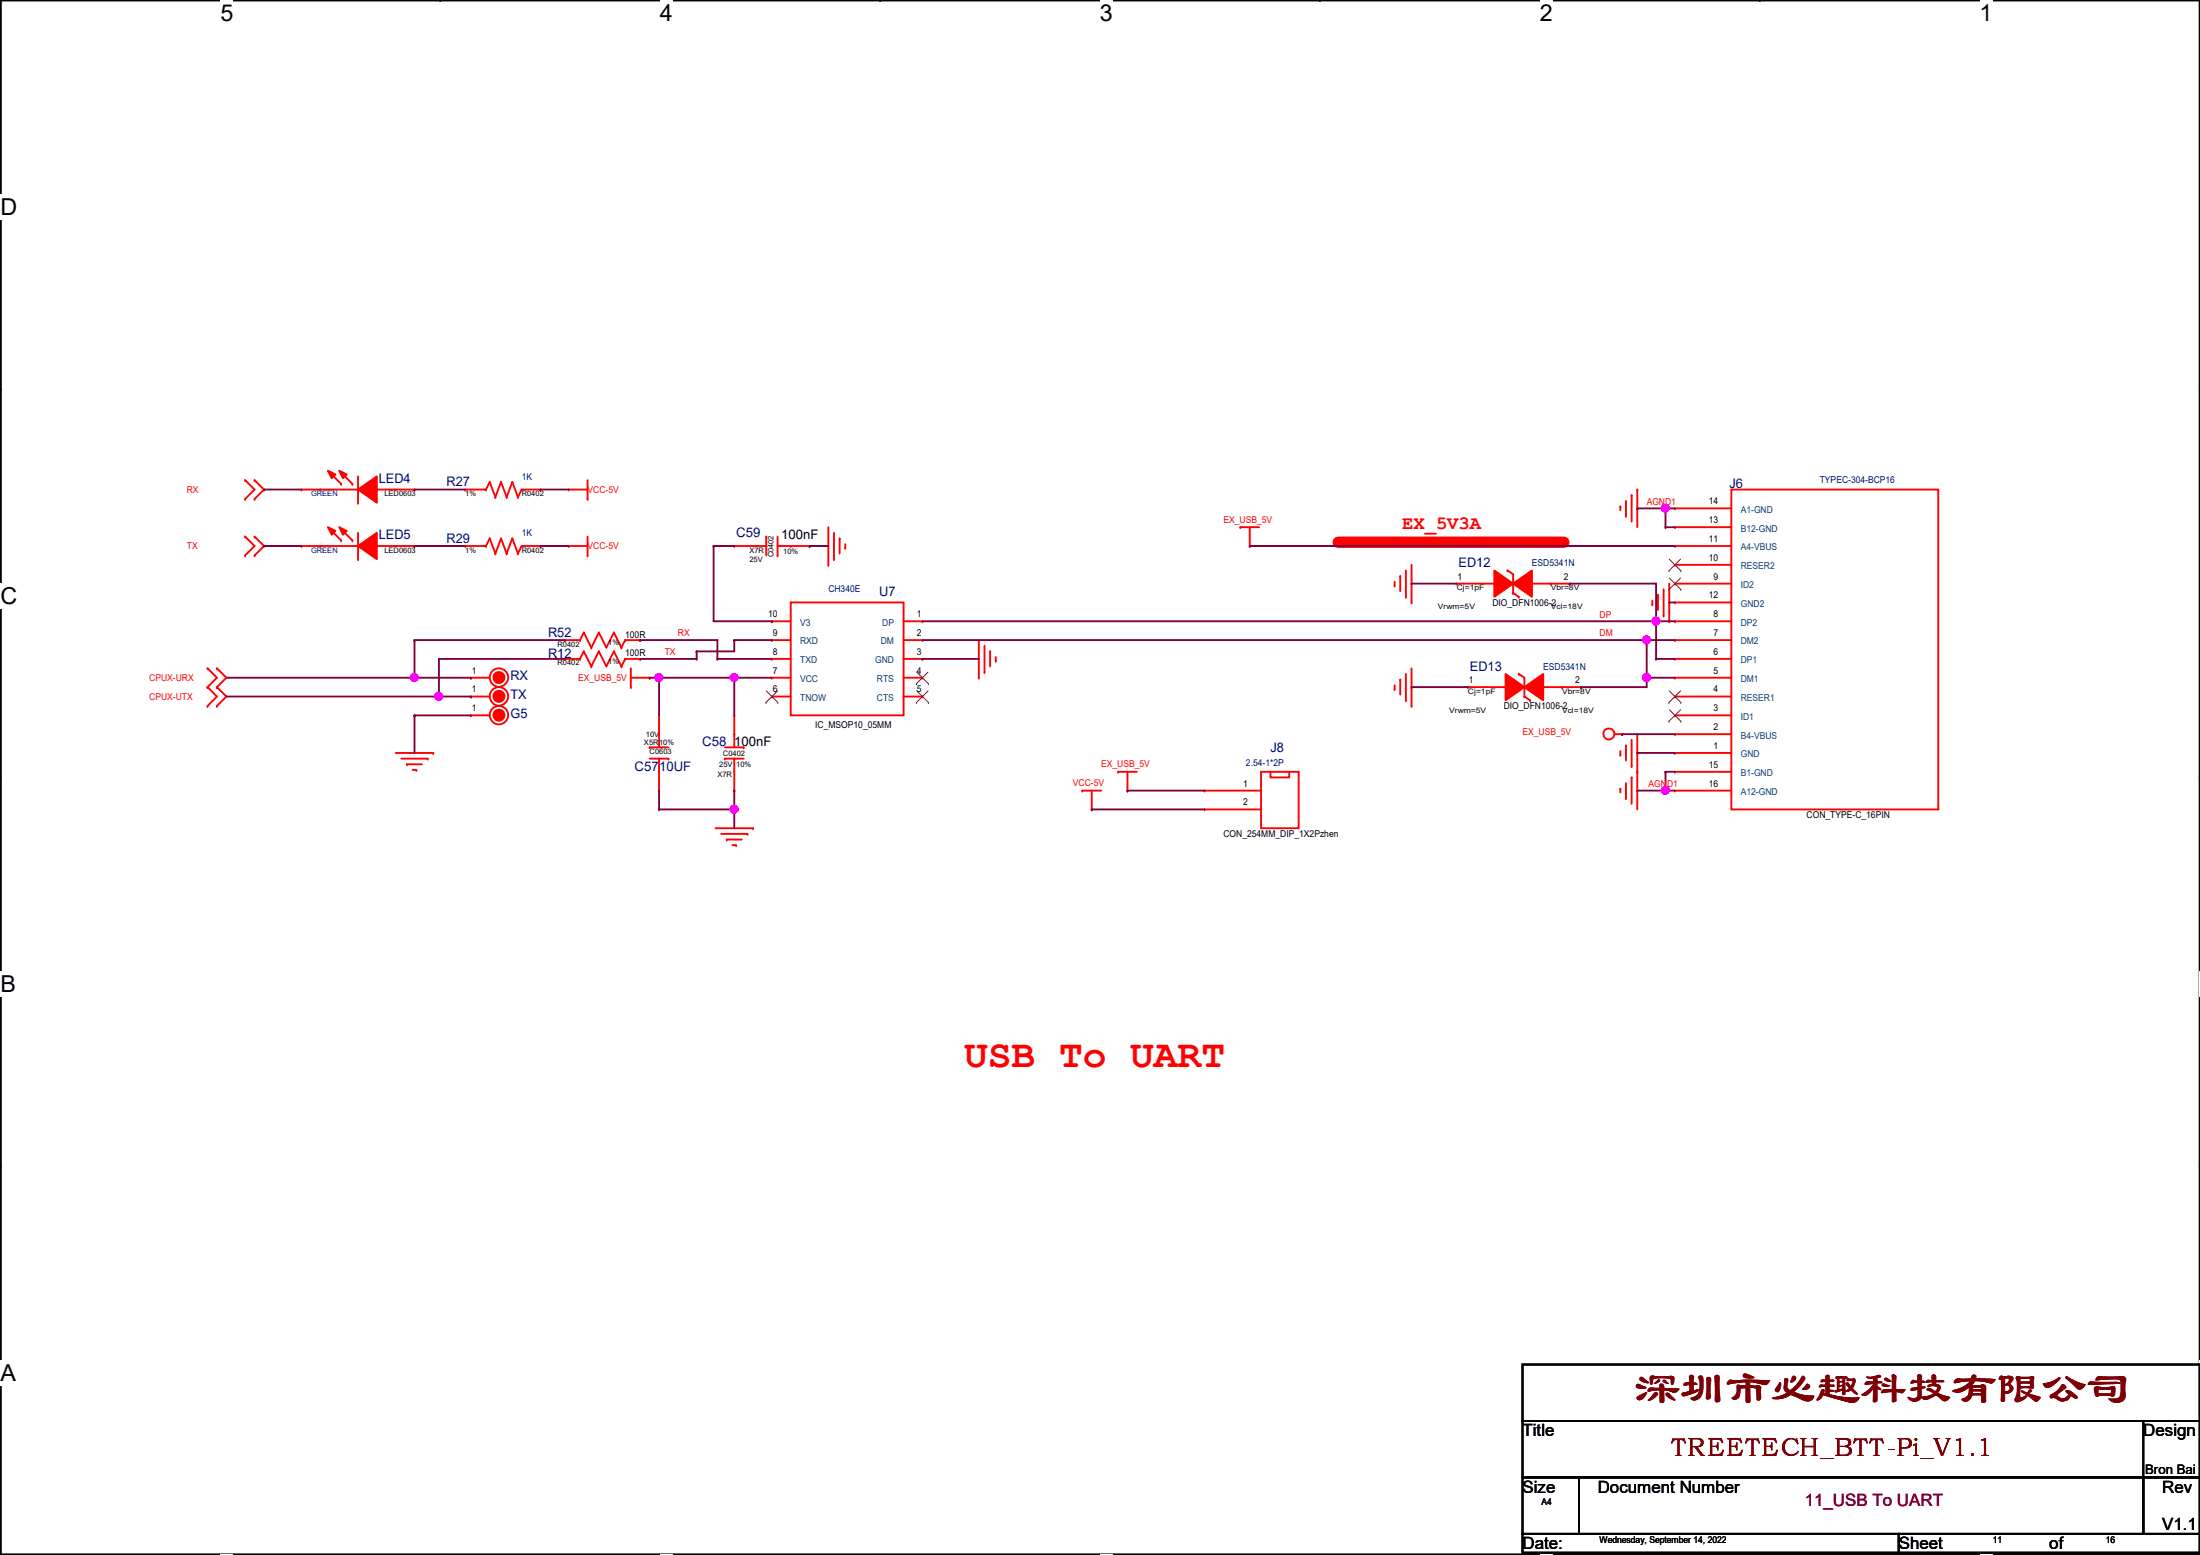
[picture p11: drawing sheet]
<svg xmlns="http://www.w3.org/2000/svg" width="297mm" height="210mm" viewBox="0 0 297 210" stroke-linecap="round" stroke-linejoin="round" font-family="sans-serif">
<path d="M.1 0h296.9v209.8h-296.9z" fill="none" stroke="#000" stroke-width=".25"/>
<g fill="#fff">
<path d="M29.8 0h1.7v3.5h-1.7z"/>
<path d="M29.8 209.8h1.7v.1h-1.7z"/>
</g>
<path d="M59.4 0h.1M59.4 209.8h.1" fill="none" stroke="#000" stroke-width=".25"/>
<g fill="#fff">
<path d="M89.1 0h1.7v3.5h-1.7z"/>
<path d="M89.1 209.8h1.7v.1h-1.7z"/>
</g>
<path d="M118.8 0h.1M118.8 209.8h.1" fill="none" stroke="#000" stroke-width=".25"/>
<g fill="#fff">
<path d="M148.5 0h1.7v3.5h-1.7z"/>
<path d="M148.5 209.8h1.7v.1h-1.7z"/>
</g>
<path d="M178.2 0h.1M178.2 209.8h.1" fill="none" stroke="#000" stroke-width=".25"/>
<g fill="#fff">
<path d="M207.9 0h1.7v3.5h-1.7z"/>
<path d="M207.9 209.8h1.7v.1h-1.7z"/>
</g>
<path d="M237.6 0h.1M237.6 209.8h.1" fill="none" stroke="#000" stroke-width=".25"/>
<g fill="#fff">
<path d="M267.3 0h1.7v3.5h-1.7z"/>
<path d="M267.3 209.8h1.7v.1h-1.7z"/>
<path d="M.1 26.2h2.2v3.5h-2.2z"/>
<path d="M297 26.2h.1v3.5h-.1z"/>
<path d="M.1 78.7h2.2v3.5h-2.2z"/>
<path d="M297 78.7h.1v3.5h-.1z"/>
</g>
<path d="M.1 52.5h.1M297 52.5h.1" fill="none" stroke="#000" stroke-width=".25"/>
<g fill="#fff">
<path d="M.1 131.1h2.1v3.5h-2.1z"/>
<path d="M297 131.1h.1v3.5h-.1z"/>
</g>
<path d="M.1 104.9h.1M297 104.9h.1" fill="none" stroke="#000" stroke-width=".25"/>
<g fill="#fff">
<path d="M.1 183.6h2.1v3.5h-2.1z"/>
<path d="M297 183.6h.1v3.5h-.1z"/>
</g>
<path d="M.1 157.4h.1M297 157.4h.1M205.6 184.2h91.4v7.6h-91.4zM205.6 191.8h91.4v7.6h-91.4zM205.6 199.4h7.6v7.7h-7.6zM213.2 199.4h76.2v7.7h-76.2zM289.4 199.4h7.6v7.7h-7.6zM289.4 191.8h.1M289.4 191.8v7.6M205.6 207.1h50.8v2.5h-50.8zM256.4 207.1h40.6v2.5h-40.6z" fill="none" stroke="#000" stroke-width=".25"/>
<path d="M180.7 73.2h30.5" fill="none" stroke="#f00" stroke-width="1.5"/>
<g fill="none" stroke="#f00" stroke-width=".25">
<path d="M33.1 64.8h.1M33.1 67.4h.1M33.1 72.4h.1M33.1 75h.1M33.1 64.8l1.3 1.3-1.3 1.3M33.1 72.4l1.3 1.3-1.3 1.3M34.4 67.4h.1M34.4 64.8h.1M34.4 75h.1M34.4 72.4h.1M34.4 64.8l1.2 1.3-1.2 1.3M34.4 72.4l1.2 1.3-1.2 1.3"/>
<path d="M48.3 67.9h.1M48.3 64.3v3.6M76.8 66.1h.1M76.8 73.7h.1M76.8 66.1h2.5M76.8 73.7h2.5M79.3 67.4h.1M79.3 75h.1M79.3 64.8v2.6M79.3 72.4v2.6M111.8 76.2h.1M111.8 71.2v5"/>
<path d="M112.6 75.5h.1M112.6 71.9v3.6M113.4 72.7h.1M113.4 72.7v2M114.1 74h.1M114.1 73.4v.6M167.5 71.2h.1M167.5 71.2h2.5M168.7 73.7h.1M168.7 71.2v2.5M188.3 79h.1M188.3 78.5v.5"/>
<path d="M189.1 77.8h.1M189.1 77.8v2M189.8 77v3.6M190.6 76.2v5.1M218.8 68.4h.1M218.8 68.4v.5M219.5 69.6h.1M219.5 67.6v2M220.3 66.8h.1M220.3 66.8v3.6M221.1 66.1h.1M221.1 66.1v5.1"/>
<path d="M224.6 79.5v3.6M225.4 78.8v5.1M28 90.2h.1M28 92.8h.1M28 95.3h.1M28 90.2l1.3 1.3-1.3 1.3M28 92.8l1.3 1.2-1.3 1.3M29.3 92.8h.1M29.3 90.2h.1M29.3 95.3h.1M29.3 90.2l1.3 1.3-1.3 1.3M29.3 92.8l1.3 1.2-1.3 1.3"/>
<path d="M85.2 92.8h.1M85.2 91.5h2.5M85.2 90.2v2.6M87.7 91.5h.1M132.2 91.5h.1M132.2 86.4v5.1M132.9 90.7h.1M132.9 87.2v3.5M133.7 87.9h.1M133.7 87.9v2.1M134.4 89.2h.1M134.4 88.7v.5"/>
<path d="M188.3 93h.1M188.3 92.5v.5M189.1 91.7h.1M189.1 91.7v2.1M189.8 80.6h.1M189.8 94.5h.1M189.8 91v3.5M190.6 81.3h.1M190.6 95.3h.1M190.6 90.2v5.1M218 99.1h1M219 99.1h.1"/>
<path d="M220.3 99.9v3.5M221.1 99.1v10.2M223.1 81.6h.1M223.1 81.1v.5M223.9 80.3h.1M223.9 80.3v2M224.6 83.1h.1M225.4 83.9h.1M53.4 101.6h5.1M54.2 102.4h3.5M54.9 103.2h.1M54.9 103.2h2.1"/>
<path d="M55.7 103.9h.5M56.2 103.9h.1M57.7 102.4h.1M58.5 101.6h.1M96.6 111.8h5.1M97.4 112.6h3.5M98.1 113.3h.1M98.1 113.3h2.1M98.9 114.1h.5M99.4 114.1h.1M100.9 112.6h.1M101.7 111.8h.1"/>
<path d="M146.1 106.7h.1M146.1 106.7h2.6M147.4 109.3h.1M147.4 106.7v2.6M151 104.2h.1M151 104.2h2.5M152.2 106.7h.1M152.2 104.2v2.5M218.8 101.9h.1M218.8 106.5h.1M218.8 101.4v.5M218.8 106.5v.5"/>
<path d="M219.5 100.6h.1M219.5 107.7h.1M219.5 100.6v2.1M219.5 105.7v2M220.3 103.4h.1M220.3 104.9h.1M220.3 104.9v3.6M221.1 104.2h.1"/>
<circle cx="217.2" cy="99.1" r=".75"/>
</g>
<path d="M45.8 63.5l1 .6-.5 .5z" fill-rule="evenodd" fill="#f00"/>
<path d="M45.8 63.5l1 .6-.5 .5zM46.1 63.8l1.5 1.5M47.6 65.3h.1M50.9 66.1h.1M50.9 66.1h2.5" fill="none" stroke="#f00" stroke-width=".25"/>
<path d="M48.3 66.1l2.6-1.8v3.6z" fill-rule="evenodd" fill="#f00"/>
<path d="M43.3 66.1h.1M43.3 66.1h5M44.5 63.8l1.6 1.5M46.1 65.3h.1M48.3 66.1l2.6-1.8v3.6z" fill="none" stroke="#f00" stroke-width=".25"/>
<path d="M44.3 63.5l1 .6-.5 .5z" fill-rule="evenodd" fill="#f00"/>
<g fill="none" stroke="#f00" stroke-width=".25">
<path d="M40.7 66.1h.1M40.7 66.1h2.6M44.3 63.5l1 .6-.5 .5zM53.4 66.1h2.6M56 66.1h.1M62.8 66.1h.1M62.8 66.1h2.8M65.6 66.1h.1M66.1 65.1h.1M66.1 65.1l-.5 1M66.1 65.1l.8 2M66.9 67.1h.1"/>
<path d="M67.6 65.1h.1M67.6 65.1l-.7 2M67.6 65.1l.8 2M68.4 67.1h.1M69.2 65.1h.1M69.2 65.1l-.8 2M69.2 65.1l.7 2M69.9 67.1h.1M70.4 66.1h.1M70.4 66.1h2.6M70.4 66.1l-.5 1M73 66.1h.1"/>
<path d="M99.1 73.7h.1M99.1 73.7h4.4M103.5 73.7h.1M103.5 72.4h.1M103.5 72.4v2.6M105 75h.1M105 73.7h4.3M105 72.4v2.6M106.8 73.7h.1M109.3 73.7h.1"/>
<circle cx="67.4" cy="91.5" r="1.25"/>
</g>
<circle cx="67.4" cy="91.5" r=".75" fill="#f00"/>
<g fill="none" stroke="#f00" stroke-width=".25">
<path d="M63.6 91.5h.1M63.6 91.5h2.5M76.3 86.4h.1M76.3 88.9h.1M76.3 86.4h2M76.3 88.9h2M78.3 86.4h.1M78.3 88.9h.1M78.8 85.4h.1M78.8 87.9h.1M78.8 85.4l-.5 1M78.8 85.4l1 2"/>
<path d="M78.8 87.9l-.5 1M78.8 87.9l1 2.1M79.8 87.4h.1M79.8 90h.1M80.9 85.4h.1M80.9 87.9h.1M80.9 85.4l-1.1 2M80.9 85.4l1 2 1-2M80.9 87.9l-1.1 2.1M80.9 87.9l1 2.1 1-2.1M82.9 85.4h.1M82.9 87.9h.1"/>
<path d="M82.9 85.4l1 2M82.9 87.9l1 2.1M83.9 87.4h.1M83.9 90h.1M84.4 86.4h.1M84.4 88.9h.1M84.4 86.4h2M84.4 86.4l-.5 1M84.4 88.9h2M84.4 88.9l-.5 1.1M86.4 86.4h.1M86.4 88.9h.1"/>
<path d="M89 99.1h.1M89 96.6h.1M89 96.6v4.3M200.7 92.8h2.6M203.3 92.8h.1M205.8 94h.1M205.8 91.5v2.5M208.4 92.8h2.5M210.9 92.8h.1M87.7 100.9h.1M87.7 102.4h2.6M87.7 100.9h2.6"/>
<path d="M89 102.4h.1M89 106.7h.1M89 102.4v4.3M90.3 102.4h.1"/>
<circle cx="67.4" cy="91.5" r=".75"/>
</g>
<path d="M203.3 91l2.5 1.8-2.5 1.7z" fill-rule="evenodd" fill="#f00"/>
<path d="M203.3 91l2.5 1.8-2.5 1.7zM205.1 91h.1M205.1 91l.7 .5M205.8 94l.8 .5M206.6 94.5h.1" fill="none" stroke="#f00" stroke-width=".25"/>
<path d="M205.8 92.8l2.6-1.8v3.5z" fill-rule="evenodd" fill="#f00"/>
<g fill="none" stroke="#f00" stroke-width=".25">
<path d="M198.2 92.8h.1M198.2 92.8h2.5M205.8 92.8l2.6-1.8v3.5zM210.9 92.8h2.5M213.4 92.8h.1"/>
<circle cx="67.4" cy="94" r="1.25"/>
</g>
<circle cx="67.4" cy="94" r=".75" fill="#f00"/>
<g fill="none" stroke="#f00" stroke-width=".25">
<path d="M48.3 75.5h.1M48.3 71.9v3.6M226.1 73.7h.1M226.1 76.2h.1M226.1 78.8h.1M226.1 71.2h.1M226.1 68.6h.1M226.1 73.7h7.7M226.1 76.2h7.7M226.1 78.8h7.7M226.1 71.2h7.7M226.1 68.6h7.7"/>
<path d="M233.8 66.1h27.9v43.2h-27.9zM63.6 94h.1M63.6 94h2.5M226.1 81.3h.1M226.1 83.9h.1M226.1 86.4h.1M226.1 88.9h.1M226.1 91.5h.1M226.1 94h.1M226.1 96.6h.1M226.1 99.1h.1M226.1 94h7.7"/>
<path d="M226.1 81.3h7.7M226.1 83.9h7.7M226.1 86.4h7.7M226.1 88.9h7.7M226.1 91.5h7.7M226.1 96.6h7.7M226.1 99.1h7.7M226.1 101.6h.1M226.1 104.2h.1M226.1 106.7h.1M226.1 101.6h7.7M226.1 104.2h7.7"/>
<path d="M226.1 106.7h7.7"/>
<circle cx="67.4" cy="94" r=".75"/>
</g>
<g fill="none" stroke="#7f3f00" stroke-width=".14">
<path d="M225.3 77h.1M225.3 79.6h.1M225.4 75.5l1.5 1.5M225.4 78l1.5 1.6M226.9 75.5l-1.6 1.5M226.9 78l-1.6 1.6M226.9 77h.1M226.9 79.6h.1M225.3 94.8h.1M225.3 97.4h.1M225.4 93.3l1.5 1.5M225.4 95.8l1.5 1.6"/>
<path d="M226.9 93.3l-1.6 1.5M226.9 95.8l-1.6 1.6M226.9 94.8h.1M226.9 97.4h.1"/>
</g>
<path d="M45.8 71.2l1 .5-.5 .5z" fill-rule="evenodd" fill="#f00"/>
<path d="M45.8 71.2l1 .5-.5 .5zM46.1 71.4l1.5 1.5M47.6 72.9h.1M50.9 73.7h.1M50.9 73.7h2.5" fill="none" stroke="#f00" stroke-width=".25"/>
<path d="M48.3 73.7l2.6-1.8v3.6z" fill-rule="evenodd" fill="#f00"/>
<path d="M43.3 73.7h.1M43.3 73.7h5M44.5 71.4l1.6 1.5M46.1 72.9h.1M48.3 73.7l2.6-1.8v3.6z" fill="none" stroke="#f00" stroke-width=".25"/>
<path d="M44.3 71.2l1 .5-.5 .5z" fill-rule="evenodd" fill="#f00"/>
<path d="M40.7 73.7h.1M40.7 73.7h2.6M44.3 71.2l1 .5-.5 .5zM53.4 73.7h2.6M56 73.7h.1M199.2 78.8h2.6M201.8 78.8h.1M204.3 77.5v2.6M206.8 78.8h2.6M209.4 78.8h.1M204.3 80.1h.1" fill="none" stroke="#f00" stroke-width=".25"/>
<path d="M201.8 77l2.5 1.8-2.5 1.8z" fill-rule="evenodd" fill="#f00"/>
<path d="M201.8 77l2.5 1.8-2.5 1.8zM203.5 77h.1M203.5 77l.8 .5M204.3 80.1l.8 .5M205.1 80.6h.1" fill="none" stroke="#f00" stroke-width=".25"/>
<path d="M204.3 78.8l2.5-1.8v3.6z" fill-rule="evenodd" fill="#f00"/>
<g fill="none" stroke="#f00" stroke-width=".25">
<path d="M62.8 73.7h.1M62.8 73.7h2.8M65.6 73.7h.1M66.1 72.7h.1M66.1 72.7l-.5 1M66.1 72.7l.8 2M66.9 74.7h.1M67.6 72.7h.1M67.6 72.7l-.7 2M67.6 72.7l.8 2M68.4 74.7h.1M69.2 72.7h.1"/>
<path d="M69.2 72.7l-.8 2M69.2 72.7l.7 2M69.9 74.7h.1M70.4 73.7h.1M70.4 73.7l-.5 1M70.4 73.7h2.6M73 73.7h.1M196.7 78.8h.1M196.7 78.8h2.5M204.3 78.8l2.5-1.8v3.6zM209.4 78.8h2.5M211.9 78.8h.1"/>
<path d="M99.1 99.1h.1M99.1 96.6h.1M99.1 96.6v4.3M104.2 94h.1M104.2 91.5h.1M104.2 88.9h.1M104.2 86.4h.1M104.2 83.9h.1M104.2 83.9h2.6M104.2 86.4h2.6M104.2 88.9h2.6M104.2 91.5h2.6"/>
<path d="M104.2 94h2.6M106.8 81.3h15.2v15.3h-15.2zM122 83.9h2.5M122 86.4h2.5M122 88.9h2.5M122 91.5h2.5M122 94h2.5M124.5 83.9h.1M124.5 86.4h.1M124.5 88.9h.1M124.5 91.5h.1M124.5 94h.1"/>
<path d="M97.9 102.4h.1M97.9 102.4h2.5M97.9 100.9h2.5M99.1 102.4h.1M99.1 106.7h.1M99.1 102.4v4.3M100.4 100.9h.1M162.6 106.7h.1M162.6 109.3h.1M162.6 106.7h7.7M162.6 109.3h7.7M170.3 104.2h5v7.6h-5z"/>
<path d="M171.5 104.2v.7h2.6v-.7"/>
<circle cx="67.4" cy="96.5" r="1.25"/>
</g>
<path d="M103.4 94.8h.1M103.5 93.3l1.5 1.5M105 93.3l-1.6 1.5M105 94.8h.1M123.7 92.3h.1M123.7 94.8h.1M123.8 90.7l1.5 1.6M123.8 93.3l1.5 1.5M125.3 90.7l-1.6 1.6M125.3 93.3l-1.6 1.5M125.3 92.3h.1M125.3 94.8h.1" fill="none" stroke="#7f3f00" stroke-width=".14"/>
<circle cx="67.4" cy="96.5" r=".75" fill="#f00"/>
<g fill="none" stroke="#f00" stroke-width=".25">
<path d="M63.6 96.6h.1M63.6 96.6h2.5"/>
<circle cx="67.4" cy="96.5" r=".75"/>
</g>
<path d="M124.5 86.4h97.8M222.3 86.4h.1" fill="none" stroke="#7f003f" stroke-width=".25"/>
<circle cx="222.3" cy="86.4" r=".49" fill="#f0f"/>
<circle cx="222.3" cy="86.4" r=".49" fill="none" stroke="#f0f" stroke-width=".25"/>
<g fill="none" stroke="#7f003f" stroke-width=".25">
<path d="M96.3 73.7h.1M96.3 73.7v10.2h7.9M96.3 73.7h2.8M109.3 73.7h.1M109.3 73.7h2.5M190.6 78.8h.1M190.6 78.8h6.1M211.9 78.8h.1M211.9 78.8h11.7M223.6 78.8h.1M223.6 78.8v10.1M224.9 68.6h.1"/>
<path d="M224.9 71.2h.1M224.9 68.6v2.6M224.9 68.6h1.2M224.9 71.2h1.2M104.2 83.9h.1M124.5 88.9h.1M124.5 88.9h7.7M190.6 92.8h.1M190.6 92.8h7.6M213.4 92.8h.1M222.3 86.4h.1M222.3 91.5h.1"/>
<path d="M222.3 86.4v6.4h-8.9M223.6 83.9h.1M225.4 81.3h.1M225.4 81.3h.7M224.9 104.2h.1M224.9 104.2v2.5"/>
</g>
<circle cx="224.8" cy="106.7" r=".49" fill="#f0f"/>
<circle cx="224.8" cy="106.7" r=".49" fill="none" stroke="#f0f" stroke-width=".25"/>
<path d="M222.3 86.4h.1M222.3 91.5h.1M222.3 86.4h3.8M222.3 91.5h3.8M223.6 83.9h.1M223.6 83.9h2.5M221.1 101.6h.1M221.1 101.6h5M224.9 104.2h.1M224.9 106.7h.1M224.9 104.2h1.2M224.9 106.7h1.2" fill="none" stroke="#7f003f" stroke-width=".25"/>
<circle cx="222.3" cy="91.5" r=".49" fill="#f0f"/>
<circle cx="222.3" cy="91.5" r=".49" fill="none" stroke="#f0f" stroke-width=".25"/>
<path d="M124.5 83.9h99.1M223.6 83.9h.1" fill="none" stroke="#7f003f" stroke-width=".25"/>
<circle cx="223.6" cy="83.8" r=".49" fill="#f0f"/>
<circle cx="223.6" cy="83.8" r=".49" fill="none" stroke="#f0f" stroke-width=".25"/>
<path d="M221.1 68.6h.1M221.1 68.6h3.8M223.6 88.9h.1M223.6 88.9h2.5" fill="none" stroke="#7f003f" stroke-width=".25"/>
<circle cx="224.8" cy="68.6" r=".49" fill="#f0f"/>
<circle cx="224.8" cy="68.6" r=".49" fill="none" stroke="#f0f" stroke-width=".25"/>
<g fill="none" stroke="#7f003f" stroke-width=".25">
<path d="M168.7 73.7h.1M168.7 73.7h57.4M30.6 94h28.7M56 96.6h.1M56 96.6h7.6M56 96.6v5M59.3 94h.1M219 99.1h.1M219 99.1h7.1M147.4 109.3h.1M147.4 109.3h15.2M152.2 106.7h.1"/>
<path d="M152.2 106.7h10.4M221.1 106.7h.1M221.1 106.7h3.8"/>
</g>
<circle cx="59.2" cy="94" r=".49" fill="#f0f"/>
<circle cx="59.2" cy="94" r=".49" fill="none" stroke="#f0f" stroke-width=".25"/>
<path d="M30.6 91.5h25.4M56 91.5h.1" fill="none" stroke="#7f003f" stroke-width=".25"/>
<circle cx="55.9" cy="91.5" r=".49" fill="#f0f"/>
<circle cx="55.9" cy="91.5" r=".49" fill="none" stroke="#f0f" stroke-width=".25"/>
<path d="M87.7 91.5h.1M87.7 91.5h1.3M89 91.5h.1M89 91.5v5.1" fill="none" stroke="#7f003f" stroke-width=".25"/>
<circle cx="89" cy="91.5" r=".49" fill="#f0f"/>
<circle cx="89" cy="91.5" r=".49" fill="none" stroke="#f0f" stroke-width=".25"/>
<path d="M89 91.5h.1M89 91.5h15.2M99.1 91.5h.1M99.1 91.5v5.1" fill="none" stroke="#7f003f" stroke-width=".25"/>
<circle cx="99.1" cy="91.5" r=".49" fill="#f0f"/>
<circle cx="99.1" cy="91.5" r=".49" fill="none" stroke="#f0f" stroke-width=".25"/>
<path d="M89 106.7h.1M89 109.3h.1M89 106.7v2.6M89 109.3h10.1M99.1 106.7h.1M99.1 109.3h.1M99.1 106.7v5.1" fill="none" stroke="#7f003f" stroke-width=".25"/>
<circle cx="99.1" cy="109.2" r=".49" fill="#f0f"/>
<circle cx="99.1" cy="109.2" r=".49" fill="none" stroke="#f0f" stroke-width=".25"/>
<g fill="none" stroke="#7f003f" stroke-width=".25">
<path d="M35.6 66.1h.1M35.6 73.7h.1M35.6 66.1h5.1M35.6 73.7h5.1M56 66.1h.1M56 73.7h.1M56 66.1h6.8M56 73.7h6.8M73 66.1h.1M73 73.7h.1M73 66.1h3.8M73 73.7h3.8"/>
<path d="M56 86.4h.1M56 91.5h.1M56 86.4h20.3M56 86.4v5.1M56 91.5h7.6M59.3 88.9h.1M59.3 94h.1M59.3 88.9h17M59.3 88.9v5.1M59.3 94h4.3M63.6 94h.1M63.6 91.5h.1"/>
<path d="M86.4 86.4h.1M86.4 86.4h10.5M86.4 88.9h7.7M94.1 88.9h.1M94.1 87.9h.1M94.1 87.9v1M96.9 86.4h.1M96.9 88.9h.1M96.9 88.9h7.3M96.9 86.4v2.5M99.1 86.4h.1M99.1 86.4h5.1"/>
<path d="M99.1 86.4v1.5h-5"/>
</g>
<circle cx="222.3" cy="86.4" r=".49" fill="#f0f"/>
<circle cx="222.3" cy="86.4" r=".49" fill="none" stroke="#f0f" stroke-width=".25"/>
<circle cx="224.8" cy="106.7" r=".49" fill="#f0f"/>
<circle cx="224.8" cy="106.7" r=".49" fill="none" stroke="#f0f" stroke-width=".25"/>
<circle cx="222.3" cy="91.5" r=".49" fill="#f0f"/>
<circle cx="222.3" cy="91.5" r=".49" fill="none" stroke="#f0f" stroke-width=".25"/>
<circle cx="223.6" cy="83.8" r=".49" fill="#f0f"/>
<circle cx="223.6" cy="83.8" r=".49" fill="none" stroke="#f0f" stroke-width=".25"/>
<circle cx="224.8" cy="68.6" r=".49" fill="#f0f"/>
<circle cx="224.8" cy="68.6" r=".49" fill="none" stroke="#f0f" stroke-width=".25"/>
<circle cx="59.2" cy="94" r=".49" fill="#f0f"/>
<circle cx="59.2" cy="94" r=".49" fill="none" stroke="#f0f" stroke-width=".25"/>
<circle cx="55.9" cy="91.5" r=".49" fill="#f0f"/>
<circle cx="55.9" cy="91.5" r=".49" fill="none" stroke="#f0f" stroke-width=".25"/>
<circle cx="89" cy="91.5" r=".49" fill="#f0f"/>
<circle cx="89" cy="91.5" r=".49" fill="none" stroke="#f0f" stroke-width=".25"/>
<circle cx="99.1" cy="91.5" r=".49" fill="#f0f"/>
<circle cx="99.1" cy="91.5" r=".49" fill="none" stroke="#f0f" stroke-width=".25"/>
<circle cx="99.1" cy="109.2" r=".49" fill="#f0f"/>
<circle cx="99.1" cy="109.2" r=".49" fill="none" stroke="#f0f" stroke-width=".25"/>
<text font-size="6.1" fill="#7f0000" x="220.8" y="189.4">深圳市必趣科技有限公司</text>
<text font-size="5.3" fill="#f00" x="130.2" y="144">USB To UART</text>
<text font-size="3.5" fill="#7f0000" x="225.6" y="196.6">TREETECH_BTT-Pi_V1.1</text>
<g font-size="3.1">
<text x="29.8" y="2.8">5</text>
<text x="89.1" y="2.8">4</text>
<text x="148.5" y="2.8">3</text>
<text x="207.9" y="2.8">2</text>
<text x="267.3" y="2.8">1</text>
<text x=".1" y="29">D</text>
<text x=".1" y="81.5">C</text>
<text x=".1" y="133.9">B</text>
<text x=".1" y="186.4">A</text>
<text x="297" y="186.4">A</text>
</g>
<text font-size="2.5" fill="#f00" x="189.3" y="71.5">EX_5V3A</text>
<g font-size="2.3">
<text x="205.6" y="193.9">Title</text>
<text x="289.4" y="193.9">Design</text>
<text x="205.6" y="201.5">Size</text>
<text x="215.7" y="201.5">Document Number</text>
<text x="291.9" y="201.5">Rev</text>
<text x="205.6" y="209.1">Date:</text>
<text x="256.4" y="209.1">Sheet</text>
<text x="276.7" y="209.1">of</text>
<text x="291.9" y="206.6">V1.1</text>
</g>
<text font-size="2.3" fill="#7f003f" x="243.7" y="203.3">11_USB To UART</text>
<g font-size="1.8" fill="#00007f">
<text x="51.1" y="65.2">LED4</text>
<text x="60.3" y="65.7">R27</text>
<text x="233.5" y="65.9">J6</text>
<text x="51.1" y="72.8">LED5</text>
<text x="60.3" y="73.3">R29</text>
<text x="99.4" y="72.5">C59</text>
<text x="196.9" y="76.6">ED12</text>
<text x="118.7" y="80.4">U7</text>
<text x="74" y="86">R52</text>
<text x="74" y="88.8">R12</text>
<text x="68.9" y="91.8">RX</text>
<text x="68.9" y="94.4">TX</text>
<text x="198.5" y="90.6">ED13</text>
<text x="68.9" y="96.9">G5</text>
<text x="94.8" y="100.7">C58</text>
<text x="171.5" y="101.5">J8</text>
<text x="85.7" y="104">C5710UF</text>
</g>
<g font-size="1.8">
<text x="105.5" y="72.8">100nF</text>
<text x="99.1" y="100.7">100nF</text>
<text x="289.6" y="199">Bron Bai</text>
</g>
<g font-size="1.3" fill="#00007f">
<text x="70.4" y="64.7">1K</text>
<text x="245.7" y="65.2">TYPEC-304-BCP16</text>
<text x="70.4" y="72.3">1K</text>
<text x="206.8" y="76.4">ESD5341N</text>
<text x="111.8" y="80">CH340E</text>
<text x="208.4" y="90.4">ESD5341N</text>
<text x="168.2" y="103.3">2.54-1*2P</text>
</g>
<g font-size="1.3" fill="#f00">
<text x="25.2" y="66.5">RX</text>
<text x="79.3" y="66.5">VCC-5V</text>
<text x="165.2" y="70.6">EX_USB_5V</text>
<text x="222.3" y="68.1">AGND1</text>
<text x="25.2" y="74.1">TX</text>
<text x="79.3" y="74.1">VCC-5V</text>
<text x="216" y="83.4">DP</text>
<text x="89.7" y="88.4">TX</text>
<text x="91.5" y="85.9">RX</text>
<text x="216" y="85.9">DM</text>
<text x="20.1" y="91.9">CPUX-URX</text>
<text x="20.1" y="94.4">CPUX-UTX</text>
<text x="78.1" y="91.9">EX_USB_5V</text>
<text x="205.6" y="99.3">EX_USB_5V</text>
<text x="144.9" y="106.1">VCC-5V</text>
<text x="148.7" y="103.6">EX_USB_5V</text>
<text x="222.6" y="106.2">AGND1</text>
</g>
<g font-size="1.3">
<text x="230.7" y="70.6">13</text>
<text x="230.7" y="68.1">14</text>
<text x="230.7" y="73.2">11</text>
<text x="230.7" y="75.7">10</text>
<text x="103.7" y="83.3">10</text>
<text x="123.8" y="83.3">1</text>
<text x="196.8" y="78.2">1</text>
<text x="201.5" y="81.7">DIO_DFN1006-2</text>
<text x="211.2" y="78.2">2</text>
<text x="230.7" y="80.8">12</text>
<text x="231.3" y="78.2">9</text>
<text x="231.3" y="83.3">8</text>
<text x="84.4" y="86.1">100R</text>
<text x="84.4" y="88.6">100R</text>
<text x="104.3" y="88.4">8</text>
<text x="104.3" y="85.9">9</text>
<text x="123.8" y="85.9">2</text>
<text x="123.8" y="88.4">3</text>
<text x="231.3" y="85.9">7</text>
<text x="231.3" y="88.4">6</text>
<text x="63.7" y="90.9">1</text>
<text x="63.7" y="93.5">1</text>
<text x="104.3" y="93.5">6</text>
<text x="104.3" y="90.9">7</text>
<text x="123.8" y="90.9">4</text>
<text x="123.8" y="93.5">5</text>
<text x="198.3" y="92.2">1</text>
<text x="203" y="95.7">DIO_DFN1006-2</text>
<text x="212.7" y="92.2">2</text>
<text x="231.3" y="90.9">5</text>
<text x="231.3" y="93.5">4</text>
<text x="63.7" y="96">1</text>
<text x="110.1" y="98.3">IC_MSOP10_05MM</text>
<text x="231.3" y="96">3</text>
<text x="231.3" y="98.6">2</text>
<text x="231.3" y="101.1">1</text>
<text x="167.8" y="106.2">1</text>
<text x="230.7" y="103.6">15</text>
<text x="230.7" y="106.2">16</text>
<text x="165.2" y="113">CON_254MM_DIP_1X2Pzhen</text>
<text x="167.8" y="108.7">2</text>
<text x="243.9" y="110.4">CON_TYPE-C_16PIN</text>
<text x="208.1" y="203.2">A4</text>
<text x="216" y="208.2">Wednesday, September 14, 2022</text>
<text x="269.1" y="208.2">11</text>
<text x="284.3" y="208.2">16</text>
</g>
<g font-size="1.3" fill="#003f7f">
<text x="235" y="71.8">B12-GND</text>
<text x="235" y="69.2">A1-GND</text>
<text x="235" y="74.3">A4-VBUS</text>
<text x="235" y="76.8">RESER2</text>
<text x="235" y="79.4">ID2</text>
<text x="235" y="81.9">GND2</text>
<text x="108" y="89.5">TXD</text>
<text x="108" y="87">RXD</text>
<text x="108" y="84.5">V3</text>
<text x="118.1" y="89.5">GND</text>
<text x="118.9" y="87">DM</text>
<text x="119.1" y="84.5">DP</text>
<text x="235" y="84.5">DP2</text>
<text x="235" y="87">DM2</text>
<text x="235" y="89.5">DP1</text>
<text x="108" y="94.6">TNOW</text>
<text x="108" y="92.1">VCC</text>
<text x="118.4" y="92.1">RTS</text>
<text x="118.4" y="94.6">CTS</text>
<text x="235" y="92.1">DM1</text>
<text x="235" y="94.6">RESER1</text>
<text x="235" y="97.2">ID1</text>
<text x="235" y="99.7">B4-VBUS</text>
<text x="235" y="102.2">GND</text>
<text x="235" y="104.8">B1-GND</text>
<text x="235" y="107.3">A12-GND</text>
</g>
<g font-size="1" fill="#00007f">
<text x="42" y="67">GREEN</text>
<text x="42" y="74.6">GREEN</text>
</g>
<g font-size="1">
<text x="51.9" y="67">LED0603</text>
<text x="62.8" y="67">1%</text>
<text x="70.4" y="67">R0402</text>
<text x="51.9" y="74.6">LED0603</text>
<text x="62.8" y="74.6">1%</text>
<text x="70.4" y="74.6">R0402</text>
<text x="101.2" y="75.9">25V</text>
<text x="101.2" y="74.6">X7R</text>
<text x="104.4" y="75.2" transform="rotate(-90 104.4 75.2)">C0402</text>
<text x="105.7" y="74.8">10%</text>
<text x="194.1" y="82.2">Vrwm=5V</text>
<text x="196.7" y="79.7">Cj=1pF</text>
<text x="209.4" y="79.7">Vbr=8V</text>
<text x="209.4" y="82.2">Vcl=18V</text>
<text x="75.3" y="87.3">R0402</text>
<text x="75.3" y="89.8">R0402</text>
<text x="82.1" y="87">1%</text>
<text x="82.1" y="89.6">1%</text>
<text x="198.2" y="93.6">Cj=1pF</text>
<text x="210.9" y="93.6">Vbr=8V</text>
<text x="86.9" y="100.5">X5R10%</text>
<text x="87.2" y="99.5">10V</text>
<text x="87.7" y="101.8">C0603</text>
<text x="195.7" y="96.2">Vrwm=5V</text>
<text x="210.9" y="96.2">Vcl=18V</text>
<text x="96.9" y="104.8">X7R</text>
<text x="97.1" y="103.5">25V 10%</text>
<text x="97.6" y="102">C0402</text>
</g>
</svg>
